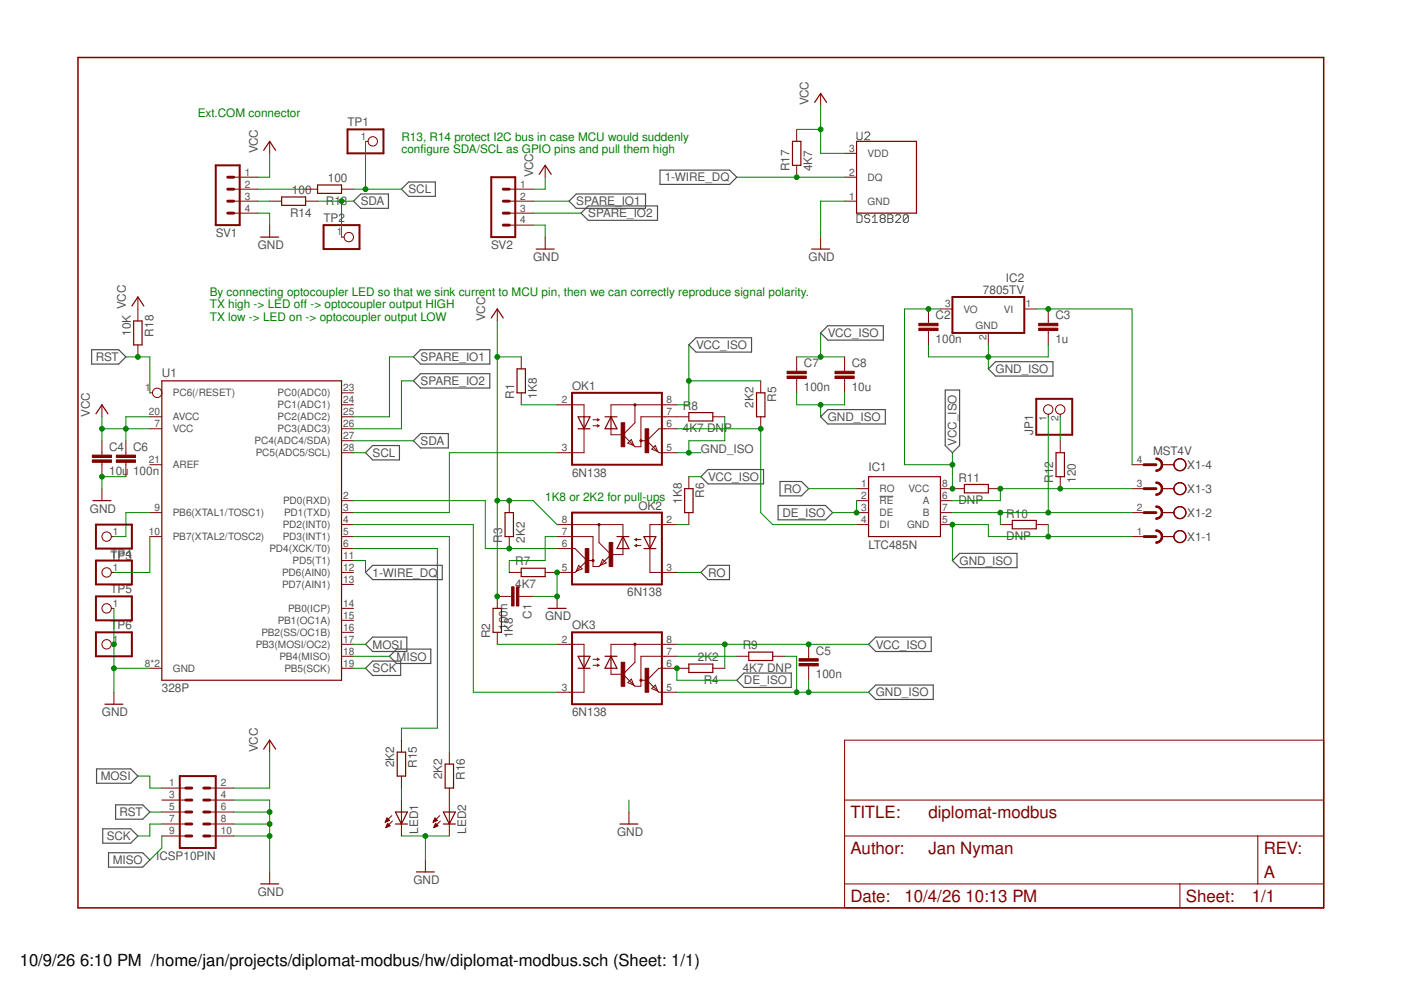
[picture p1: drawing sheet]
<svg xmlns="http://www.w3.org/2000/svg" width="297mm" height="210mm" viewBox="0 0 297 210" stroke-linecap="round" stroke-linejoin="round" font-family="sans-serif">
<g fill="none" stroke="#505050" stroke-width=".21">
<path d="M181.7 28v1.4l.2 .2h.6l.3-.2v-1.4M183.3 28.3l.3-.3h.5l.3 .3v.3l-1.1 1h1.1M181.7 45.5h.8l.3 .3v1.1l-.3 .3h-.8zM184.4 45.8l-.3-.3h-.5l-.3 .3v.3l.3 .2h.5l.3 .3v.3l-.3 .3h-.5l-.3-.3M185 47.2h1M185 46.1l.5-.6v1.7M186.9 46.3l-.3 .3v.3l.3 .3h.5l.3-.3v-.3l-.3-.3M186.9 46.3l-.3-.2v-.3l.3-.3h.5l.3 .3v.3l-.3 .2M186.9 46.3h.5M188.2 45.5h.8l.3 .3v.3l-.3 .2 .3 .3v.3l-.3 .3h-.8zM188.2 46.3h.8M189.9 45.8l.2-.3h.6l.2 .3v.3l-1 1.1h1"/>
<path d="M192.6 45.8v1.1l-.3 .3h-.5l-.3-.3M192.6 45.8l-.3-.3h-.5l-.3 .3v1.1M192.6 45.8l-1.1 1.1M186.5 105.2h2.9"/>
</g>
<g fill="none" stroke="#505050" stroke-width=".25">
<path d="M139.9 36.1h14.8l1.5 1.5-1.5 1.5h-14.8zM75 42.7l1.5-1.6h5.9v3.1h-5.9zM85.1 40.1l1.5-1.5h5.7v3h-5.7zM122.2 41.1h14.7v3.1h-14.7l-1.6-1.5zM124.7 43.7h14.7v3h-14.7l-1.5-1.5zM19.4 74.1h5.8l1.5 1.6-1.5 1.5h-5.8zM87.7 75.7l1.5-1.6h14.6v3.1h-14.6zM146 73.1l1.6-1.5h11.7v3.1h-11.7zM174 70.6l1.5-1.5h11.8v3h-11.8zM209.5 78.2l1.6-1.5h12.1v3h-12.1zM77.5 96l1.5-1.5h5.7v3h-5.7zM87.7 93.5l1.5-1.6h5.9v3.1h-5.9z"/>
<path d="M87.7 80.8l1.5-1.6h14.6v3.1h-14.6zM174 88.4l1.5-1.6h12.2v3.1h-12.2zM200.4 82.7h3.1v11.8l-1.6 1.5-1.5-1.5zM148.6 101.1l1.5-1.6h11.8v3.1h-11.8zM165 107.2h10l1.5 1.5-1.5 1.5h-10zM165.4 102.1h4.5l1.5 1.5-1.5 1.5h-4.5zM201.9 118.9l1.6-1.6h12.1v3.1h-12.1zM77.5 121.4l1.5-1.5h14.8v3h-14.8zM79 135.1h7.3v3h-7.3l-1.5-1.5zM82.6 139.1l1.5-1.5h7.2v3.1h-7.2zM148.6 121.4l1.5-1.5h4.6v3h-4.6zM184.1 136.6l1.6-1.5h11.7v3h-11.7z"/>
<path d="M77.5 141.7l1.5-1.5h5.9v3h-5.9zM156.2 144.2l1.5-1.5h10.1v3.1h-10.1zM184.1 146.8l1.6-1.6h12.2v3.1h-12.2zM20.5 163h7.2l1.5 1.5-1.5 1.6h-7.2zM21.8 175.7h5.9l1.5 1.5-1.5 1.6h-5.9zM24.5 170.6h5.7l1.6 1.6-1.6 1.5h-5.7zM23 180.8h7.2l1.6 1.5-1.6 1.6h-7.2z"/>
</g>
<g fill="none" stroke="#800000" stroke-width=".21">
<path d="M174 19.8v2.6M49.6 37.6h5M57.2 30v2.5M77.5 30h.5M115.6 35.1v2.5M168.9 27.4v2.6M168.9 35.1v2.5M179.1 37.6h2.5M179.1 32.5h2.5M49.6 40.1h5M49.6 42.7h5M49.6 45.2h5"/>
<path d="M57.2 42.7h2.5M57.2 47.7v2.6M64.8 40.1h2.5M64.8 42.7h2.5M72.4 40.1h2.6M72.4 50.3h.6M108 40.1h5.1M108 42.7h5.1M108 45.2h5.1M108 47.7h5.1M115.6 50.3v2.5M174 50.3v2.5"/>
<path d="M179.1 42.7h2.5M29.2 63v5.1M29.2 73.1v2.6M105.4 65.5v2.6M110.5 75.7v2.5M168.9 75.7v3M179.1 75.7v3M196.8 65.5v3.1M196.8 70.1v3M199.4 65.5h2.5M209.5 70.6v2.5M217.2 65.5h2.5"/>
<path d="M222.2 65.5v3.1M222.2 70.1v3M21.6 85.8v2.6M21.6 93.5v3M21.6 98v3.1M26.7 93.5v3M26.7 98v3.1M31.8 88.4h2.5M31.8 90.9h2.5M31.8 98.5h2.5M31.8 83.3h.5M72.4 93.5h2.6"/>
<path d="M72.4 85.8h2.6M72.4 88.4h2.6M72.4 96h2.6M72.4 90.9h2.6M72.4 83.3h2.6M110.5 83.3v2.5M118.1 85.8h5.7v2.6M123.8 90.9v5.1h-5.7M125.7 89h1.3M125.7 90.3h1.3M126.6 88.8l.4 .2M126.6 90l.4 .3"/>
<path d="M127 89l-.4 .3M127 90.3l-.4 .2M129.5 90.9v1.3h2.6M133.9 93.2l.5 1.3-1.3-.5zM134.6 85.8v3.8l-2.5 2.6M135.9 93.5h1.3M137.2 93.5l2.5 2.5h3.8M138.9 94.5l.5 1.2-1.2-.5zM143.5 85.8h-14v2.6M143.5 90.9h-3.8l-2.5 2.6M146 88.4h-10.1v6.3h-1.3l-2.5-2.5M151.1 88.4h2.6"/>
<path d="M161.3 80.8v2.5M161.3 88.4v2.5M168.9 80.2v3.1M179.1 80.2v3.1M222.2 87.8v.6M224.8 87.8v.6M224.8 93.5v2.5M240 98.5h2.5M21.6 103.6v2.6M23.6 113.8h.6M31.8 113.8h2.5M31.8 108.7h2.5"/>
<path d="M72.4 118.9h2.6M72.4 111.2h2.6M72.4 113.8h2.6M72.4 116.3h2.6M72.4 106.2h2.6M72.4 108.7h2.6M108 106.2v2.5M108 113.8v2.5M118.1 113.8h7.6v6.3h1.3l2.5-2.5M118.1 111.2h14v2.6M118.1 116.3h3.8l2.6 2.6M122.7 119.9l.7 .7-1.2 .5z"/>
<path d="M124.5 118.9h1.2M124.5 118.9l-2.3 2.2M127 111.2v3.8l2.5 2.6M127.8 118.6l.7 .8-1.2 .5zM132.1 116.3v1.3h-2.6M134.6 114.4h1.3M134.6 114.4l.4 .3M134.6 115.7h1.3M134.6 115.7l.4 .2M135 114.2l-.4 .2M135 115.4l-.4 .3M137.8 116.3v5.1h5.7"/>
<path d="M143.5 111.2h-5.7v2.6M146 101.1v2.5M146 108.7v2.5M181.6 111.2h2.5M181.6 103.6h2.5M181.6 106.2h2.5M181.6 108.7h2.5M199.4 111.2h2.5M199.4 103.6h5.1M199.4 106.2h2.5M199.4 108.7h2.5M209.5 103.6h2.6"/>
<path d="M212.1 111.2h2.5M219.7 111.2h2.5M224.8 101.1v2.5M240 113.8h2.5M240 103.6h2.5M240 108.7h2.5M23.6 121.4h.6M23.6 136.6h.6M23.6 129h.6M72.4 121.4h2.6M72.4 136.6h2.6M72.4 139.1h2.6"/>
<path d="M72.4 134.1h2.6M72.4 131.5h2.6M72.4 129h2.6M72.4 123.9h2.6M105.4 134.1v2.5M108 121.4h2.5M108.5 126.4h-3.1v2.6M110 126.4h3.1M118.1 136.6h5.7v2.5M118.1 126.4v2.6M122.2 121.1l-.3 .3h-6.3M125.7 139.8h1.3"/>
<path d="M126.6 139.5l.4 .3M127 139.8l-.4 .2M134.6 136.6v3.8l-2.5 2.6M143.5 139.1h-7.6v6.4h-1.3l-2.5-2.5M143.5 136.6h-14v2.5M156.2 139.1h2.5M163.8 139.1h2.6M171.4 136.6v3.1M24.2 146.8v2.5M31.8 141.7h2.5M57.2 156.9v2.6M72.4 141.7h2.6"/>
<path d="M85.1 156.9v2.6M95.3 159.5v2.5M123.8 141.7v5.1h-5.7M125.7 141.1h1.3M126.6 140.8l.4 .3M127 141.1l-.4 .2M129.5 141.7v1.3h2.6M133.9 144l.5 1.2-1.3-.5zM135.9 144.2h1.3M137.2 144.2l2.5 2.6h3.8M138.9 145.2l.5 1.3-1.2-.5zM146 141.7h-6.3l-2.5 2.5"/>
<path d="M151.1 141.7h2.6M171.4 141.2v3M179.1 156.9h101.5v35.6h-101.5zM34.3 177.2h5.1M34.3 169.6h5.1M34.3 167.1h5.1M34.3 172.2h5.1M34.3 174.7h5.1M44.5 177.2h5.1M44.5 169.6h5.1M44.5 167.1h5.1M44.5 172.2h5.1"/>
<path d="M44.5 174.7h5.1M81.7 174.3h.1M81.7 174.2h.3M81.8 174.1h.5M81.8 173.9h.7M81.8 175.4h.2M81.9 173.8h.5M81.9 175.3h.4M81.9 173.7h.4M81.9 175.2h.6M82 173.6h.2M82 175h.6"/>
<path d="M82 173.5h.1M82 174.9h.5M82.1 173.4l.5 .5-.9 .4zM82.1 174.8h.3M82.1 174.7h.2M82.2 174.6l.5 .5-.9 .4zM83.1 172.9l-1.4 1.4M83.2 174.1l-1.4 1.4M85.1 164.5v2.6M85.1 169.6v7.6M91.8 174.3h.1M91.9 174.2h.2"/>
<path d="M91.9 174.1h.5M92 173.9h.7M92 175.4h.1M92.1 173.8h.5M92.1 175.3h.3M92.1 173.7h.4M92.1 175.2h.6M92.1 175h.7M92.2 173.6h.2M92.2 173.5h.1M92.2 174.9h.5M92.2 174.8h.4"/>
<path d="M92.3 174.7h.1M92.4 174.6l.5 .5-.9 .4zM92.7 173.9l-.5-.5-.4 .9M92.7 173.9l-.9 .4M93.2 172.9l-1.4 1.4M93.4 174.1l-1.4 1.4M95.3 167.1v10.1M133.3 172.2v2.5M179.1 177.2h101.5M179.1 169.6h101.5M266.7 177.2v10.2M57.2 184.9v2.5"/>
<path d="M90.2 182.3v2.6M179.1 187.4h101.5M250.2 187.4v5.1"/>
<circle cx="79" cy="30" r=".99"/>
<circle cx="74" cy="50.3" r=".99"/>
<circle cx="33.3" cy="83.3" r=".99"/>
<circle cx="222.2" cy="86.8" r=".99"/>
<circle cx="224.8" cy="86.8" r=".99"/>
<circle cx="22.6" cy="113.8" r=".99"/>
<circle cx="22.6" cy="136.6" r=".99"/>
<circle cx="22.6" cy="121.4" r=".99"/>
<circle cx="22.6" cy="129" r=".99"/>
</g>
<g fill="none" stroke="#800000" stroke-width=".25">
<path d="M55.9 31.9l1.3-1.9 1.2 1.9M67.3 39.2h5.1v1.8h-5.1zM114.3 37l1.3-1.9 1.3 1.9M168 30h1.8v5.1h-1.8zM172.7 21.7l1.3-1.9 1.3 1.9M181.6 30h12.7v15.2h-12.7zM55.3 50.3h3.8M59.7 41.8h5.1v1.7h-5.1zM113.7 52.8h3.8M172.1 52.8h3.8M28 64.9l1.2-1.9 1.3 1.9M28.3 68.1h1.8v5h-1.8z"/>
<path d="M104.2 67.4l1.2-1.9 1.3 1.9M109.6 78.2h1.8v5.1h-1.8zM20.3 87.7l1.3-1.9 1.3 1.9M34.3 80.8h38.1v63.4h-38.1zM122.6 88.4h2.5l-1.3 2.5zM122.6 90.9h2.5M123.8 88.4v2.5M128.3 88.4h2.5M129.5 88.4l1.3 2.5h-2.5zM129.5 88.4v2.5M146 87.5h5.1v1.8h-5.1zM160.4 83.3h1.8v5.1h-1.8z"/>
<path d="M223.9 96h1.8v5.1h-1.8zM246.4 98.5h2.5M19.7 106.2h3.8M107.1 108.7h1.8v5.1h-1.8zM130.8 113.8h2.5M132.1 113.8l1.2 2.5h-2.5zM132.1 113.8v2.5M136.5 113.8h2.6l-1.3 2.5zM136.5 116.3h2.6M137.8 113.8v2.5M145.2 103.6h1.7v5.1h-1.7zM184.1 101.1h15.3v12.7h-15.3z"/>
<path d="M204.5 102.7h5v1.8h-5zM214.6 110.3h5.1v1.8h-5.1zM246.4 113.8h2.5M246.4 108.7h2.5M246.4 103.6h2.5M104.5 129h1.8v5.1h-1.8zM110.5 120.5h5.1v1.8h-5.1zM116.2 129h3.8M122.6 139.1h2.5l-1.3 2.6zM123.8 139.1v2.6M128.3 139.1h2.5M129.5 139.1v2.6"/>
<path d="M129.5 139.1l1.3 2.6h-2.5zM158.7 138.3h5.1v1.7h-5.1zM22.2 149.3h3.9M55.9 158.8l1.3-1.9 1.2 1.9M84.2 159.5h1.8v5h-1.8zM122.6 141.7h2.5M146 140.8h5.1v1.8h-5.1zM83.8 174.7h2.6M83.8 172.2h2.6l-1.3 2.5zM94 174.7h2.5M94 172.2h2.5l-1.2 2.5zM94.4 162h1.8v5.1h-1.8z"/>
<path d="M131.4 174.7h3.9M55.3 187.4h3.8M88.3 184.9h3.8"/>
<circle cx="250.2" cy="98.5" r="1.27"/>
<circle cx="250.2" cy="113.8" r="1.27"/>
<circle cx="250.2" cy="108.7" r="1.27"/>
<circle cx="250.2" cy="103.6" r="1.27"/>
</g>
<g fill="none" stroke="#800000" stroke-width=".42">
<path d="M45.7 35.1h5.1v12.6h-5.1zM73.7 27.4h7.6v5.1h-7.6zM104.2 37.6h5v12.7h-5zM68.6 47.7h7.6v5.1h-7.6zM201.9 63h15.3v7.6h-15.3zM121.3 83.3h19v15.2h-19zM219.7 84.6h7.6v7.6h-7.6zM20.3 118.9h7.7v5h-7.7zM20.3 111.2h7.7v5.1h-7.7zM121.3 108.7h19v15.2h-19zM20.3 134.1h7.7v5h-7.7zM20.3 126.4h7.7v5.1h-7.7z"/>
<path d="M121.3 134.1h19v15.2h-19zM38.1 164.5h7.6v15.3h-7.6z"/>
<circle cx="134.6" cy="85.8" r=".13"/>
<circle cx="135.9" cy="93.5" r=".13"/>
<circle cx="125.7" cy="118.9" r=".13"/>
<circle cx="127" cy="111.2" r=".13"/>
<circle cx="134.6" cy="136.6" r=".13"/>
<circle cx="135.9" cy="144.2" r=".13"/>
</g>
<g fill="#800000" stroke="#800000" stroke-width=".21">
<path d="M131.7 89.6h.8v5.1h-.8z"/>
<path d="M136.8 90.9h.7v5.1h-.7z"/>
<path d="M129.2 115h.7v5.1h-.7z"/>
<path d="M124.1 116.3h.7v5.1h-.7z"/>
<path d="M131.7 140.4h.8v5.1h-.8z"/>
<path d="M136.8 141.7h.7v5.1h-.7z"/>
<path d="M108.5 124.4h.5v4.1h-.5z"/>
<path d="M109.5 124.4h.5v4.1h-.5z"/>
<path d="M194.8 69.6h4.1v.5h-4.1z"/>
<path d="M194.8 68.6h4.1v.5h-4.1z"/>
<path d="M220.2 69.6h4.1v.5h-4.1z"/>
<path d="M220.2 68.6h4.1v.5h-4.1z"/>
<path d="M19.6 97.5h4v.5h-4z"/>
<path d="M19.6 96.5h4v.5h-4z"/>
<path d="M169.4 140.7h4.1v.5h-4.1z"/>
<path d="M169.4 139.7h4.1v.5h-4.1z"/>
<path d="M24.7 97.5h4v.5h-4z"/>
<path d="M24.7 96.5h4v.5h-4z"/>
<path d="M166.9 79.7h4v.5h-4z"/>
<path d="M166.9 78.7h4v.5h-4z"/>
<path d="M177 79.7h4.1v.5h-4.1z"/>
<path d="M177 78.7h4.1v.5h-4.1z"/>
</g>
<path d="M16.5 12.2h264.1v180.3h-264.1z" fill="none" stroke="#800000" stroke-width=".32"/>
<g fill="#800000" stroke="#800000" stroke-width=".21">
<path d="M245.1 112.4a1.37 1.37 0 0 1 1.4 1.4h-.3l-.1-.5-.3-.4-.7-.3z" fill-rule="evenodd"/>
<path d="M245.1 114.9l.7-.2 .3-.4 .1-.5h.3a1.37 1.37 0 0 1-1.4 1.4z" fill-rule="evenodd"/>
<path d="M245.1 112.4a1.4 1.4 0 0 1 1.4 1.4 1.4 1.4 0 0 1-1.4 1.4v-.3a1.14 1.14 0 0 0 1.1-1.1 1.14 1.14 0 0 0-1.1-1.2z" fill-rule="evenodd"/>
<path d="M245.1 107.3a1.37 1.37 0 0 1 1.4 1.4h-.3l-.1-.5-.3-.4-.7-.3z" fill-rule="evenodd"/>
<path d="M245.1 109.8l.7-.2 .3-.4 .1-.5h.3a1.37 1.37 0 0 1-1.4 1.4z" fill-rule="evenodd"/>
<path d="M245.1 107.3a1.4 1.4 0 0 1 1.4 1.4 1.4 1.4 0 0 1-1.4 1.4v-.3a1.14 1.14 0 0 0 1.1-1.1 1.14 1.14 0 0 0-1.1-1.2z" fill-rule="evenodd"/>
<path d="M245.1 102.2a1.37 1.37 0 0 1 1.4 1.4h-.3l-.1-.5-.3-.4-.7-.2z" fill-rule="evenodd"/>
<path d="M245.1 104.8l.7-.3 .3-.4 .1-.5h.3a1.37 1.37 0 0 1-1.4 1.4z" fill-rule="evenodd"/>
<path d="M245.1 102.2a1.4 1.4 0 0 1 1.4 1.4 1.4 1.4 0 0 1-1.4 1.4v-.2a1.14 1.14 0 0 0 1.1-1.2 1.14 1.14 0 0 0-1.1-1.1z" fill-rule="evenodd"/>
<path d="M245.1 97.1a1.37 1.37 0 0 1 1.4 1.4h-.3l-.1-.5-.3-.4-.7-.2z" fill-rule="evenodd"/>
<path d="M245.1 99.7l.7-.3 .3-.4 .1-.5h.3a1.37 1.37 0 0 1-1.4 1.4z" fill-rule="evenodd"/>
<path d="M245.1 97.1a1.4 1.4 0 0 1 1.4 1.4 1.4 1.4 0 0 1-1.4 1.4v-.2a1.14 1.14 0 0 0 1.1-1.2 1.14 1.14 0 0 0-1.1-1.1z" fill-rule="evenodd"/>
</g>
<g fill="none" stroke="#800000" stroke-width=".61">
<path d="M48.3 37.6h1.3M48.3 42.7h1.3M48.3 40.1h1.3M48.3 45.2h1.3M106.7 42.7h1.3M106.7 40.1h1.3M106.7 45.2h1.3M106.7 47.7h1.3M242.5 98.5h2.6M242.5 113.8h2.6M242.5 108.7h2.6M242.5 103.6h2.6"/>
<path d="M39.4 172.2h1.3M39.4 169.6h1.3M39.4 167.1h1.3M39.4 177.2h1.3M39.4 174.7h1.3M43.2 172.2h1.3M43.2 169.6h1.3M43.2 167.1h1.3M43.2 177.2h1.3M43.2 174.7h1.3"/>
</g>
<g fill="none" stroke="#008000" stroke-width=".21">
<path d="M57.2 32.5v5.1h-2.6M77.5 30v10.1M115.6 37.6v2.5h-2.5M156.2 37.6h22.9M168.9 27.4h5.1M174 22.4v10.1h5.1M54.6 45.2h2.6v2.5M54.6 40.1h10.2M54.6 42.7h2.6M67.3 42.7h7.7M72.4 42.7v7.6M75 40.1h10.1"/>
<path d="M113.1 47.7h2.5v2.6M113.1 45.2h10.1M113.1 42.7h7.5M179.1 42.7h-5.1v7.6M26.7 75.7h5.1v7.6M87.7 75.7h-5.1v12.7h-7.6M105.4 68.1v58.3M105.4 75.7h5.1M146 73.1v12.7h-2.5M168.9 75.7h10.2M174 70.6v5.1M196.8 73.1v2.6h25.4v-2.6"/>
<path d="M199.4 65.5h-7.6v33h10.1M209.5 73.1v5.1M219.7 65.5h20.3v33M21.6 88.4v5.1M21.6 90.9h10.2M31.8 88.4h-5.1v5.1M75 96h2.5M75 93.5h12.7M87.7 80.8h-2.6v10.1h-10.1M110.5 85.8h7.6M118.1 96h-22.8v12.7h-20.3M143.5 96h5.1"/>
<path d="M143.5 90.9h17.8v17.8l2.5 2.5h17.8M146 80.8h15.3M153.7 88.4v5.1h-7.7v2.5M168.9 83.3v2.5h10.2v-2.5M174 85.8v2.6M201.9 96v7.6M222.2 88.4v20.3M224.8 88.4v5.1M26.7 101.1h-5.1v2.5M31.8 108.7h-5.1v5.1h-2.5M31.8 113.8v7.6h-7.6M75 113.8h20.3v45.7"/>
<path d="M75 106.2h27.9v10.1h15.2M75 116.3h17.7v38.1h-7.6v2.5M75 111.2h25.4v35.6h17.7M75 118.9h2.5v2.5M105.4 106.2h7.7l5 5M118.1 113.8h-2.5v5.1h-7.6v2.5M143.5 111.2h2.5M146 101.1h2.6M171.4 103.6h10.2M181.6 106.2v2.5h-5.1M201.9 108.7h38.1M212.1 108.7v2.5"/>
<path d="M222.2 111.2v2.6M240 103.6h-27.9v2.6h-10.2M240 113.8h-30.5v-2.6h-7.6v7.7M24.2 129v17.8M75 136.6h2.5M75 139.1h7.6M105.4 136.6h12.7M118.1 121.4v5h-5M143.5 136.6h40.6M143.5 139.1h12.7M143.5 121.4h5.1M153.7 136.6v5.1"/>
<path d="M166.4 139.1h2.5v7.7M24.2 141.7h7.6M57.2 159.5v7.6h-7.6M75 141.7h2.5M143.5 146.8h40.6M143.5 141.7v2.5h12.7M171.4 144.2v2.6M29.2 164.5h2.6v2.6h2.5M31.8 172.2h2.5M34.3 174.7h-2.5v2.5h-2.6M34.3 177.2v2.6l-2.5 2.5M49.6 169.6h7.6v15.3"/>
<path d="M49.6 172.2h7.6M49.6 174.7h7.6M49.6 177.2h7.6M85.1 177.2h10.2M85.1 167.1v2.5M90.2 177.2v5.1M133.3 169.6v2.6"/>
</g>
<g fill="#008000" stroke="#008000" stroke-width=".21">
<circle cx="105.4" cy="75.7" r=".51"/>
<circle cx="105.4" cy="106.2" r=".51"/>
<circle cx="108" cy="106.2" r=".51"/>
<circle cx="105.4" cy="126.4" r=".51"/>
<circle cx="21.6" cy="90.9" r=".51"/>
<circle cx="26.7" cy="90.9" r=".51"/>
<circle cx="174" cy="27.4" r=".51"/>
<circle cx="21.6" cy="101.1" r=".51"/>
<circle cx="118.1" cy="126.4" r=".51"/>
<circle cx="118.1" cy="121.4" r=".51"/>
<circle cx="57.2" cy="172.2" r=".51"/>
<circle cx="57.2" cy="174.7" r=".51"/>
<circle cx="57.2" cy="177.2" r=".51"/>
<circle cx="90.2" cy="177.2" r=".51"/>
<circle cx="24.2" cy="136.6" r=".51"/>
<circle cx="24.2" cy="141.7" r=".51"/>
<circle cx="108" cy="116.3" r=".51"/>
<circle cx="168.9" cy="146.8" r=".51"/>
<circle cx="171.4" cy="146.8" r=".51"/>
<circle cx="146" cy="96" r=".51"/>
<circle cx="201.9" cy="111.2" r=".51"/>
<circle cx="222.2" cy="113.8" r=".51"/>
<circle cx="209.5" cy="75.7" r=".51"/>
<circle cx="174" cy="85.8" r=".51"/>
<circle cx="146" cy="80.8" r=".51"/>
<circle cx="153.7" cy="136.6" r=".51"/>
<circle cx="171.4" cy="136.6" r=".51"/>
<circle cx="201.9" cy="98.5" r=".51"/>
<circle cx="201.9" cy="103.6" r=".51"/>
<circle cx="196.8" cy="65.5" r=".51"/>
<circle cx="174" cy="75.7" r=".51"/>
<circle cx="143.5" cy="141.7" r=".51"/>
<circle cx="181.6" cy="108.7" r=".51"/>
<circle cx="161.3" cy="90.9" r=".51"/>
<circle cx="212.1" cy="108.7" r=".51"/>
<circle cx="222.2" cy="108.7" r=".51"/>
<circle cx="212.1" cy="103.6" r=".51"/>
<circle cx="224.8" cy="103.6" r=".51"/>
<circle cx="222.2" cy="65.5" r=".51"/>
<circle cx="77.5" cy="40.1" r=".51"/>
<circle cx="72.4" cy="42.7" r=".51"/>
<circle cx="29.2" cy="75.7" r=".51"/>
<circle cx="168.9" cy="37.6" r=".51"/>
</g>
<g font-size="3.6" fill="#800000">
<text x="180.3" y="173.4">TITLE:</text>
<text x="196.8" y="173.4">diplomat-modbus</text>
<text x="180.3" y="181.1">Author:</text>
<text x="196.8" y="181.1">Jan Nyman</text>
<text x="268" y="181.1">REV:</text>
<text x="180.3" y="191.2">Date:</text>
<text x="191.8" y="191.2">10/4/26</text>
<text x="204.7" y="191.2">10:13 PM</text>
<text x="251.4" y="191.2">Sheet:</text>
<text x="265.4" y="191.2">1/1</text>
<text x="268" y="186.1">A</text>
</g>
<g font-size="3.5">
<text x="4.2" y="204.7">10/9/26</text>
<text x="17" y="204.7">6:10 PM /home/jan/projects/diplomat-modbus/hw/diplomat-modbus.sch (Sheet: 1/1)</text>
</g>
<g font-size="2.5" fill="#505050">
<text x="171.5" y="22.3" transform="rotate(-90 171.5 22.3)">VCC</text>
<text x="73.7" y="26.8">TP1</text>
<text x="54.6" y="32.5" transform="rotate(-90 54.6 32.5)">VCC</text>
<text x="61.9" y="41.1">100</text>
<text x="69.5" y="38.6">100</text>
<text x="86.6" y="41">SCL</text>
<text x="113" y="37.6" transform="rotate(-90 113 37.6)">VCC</text>
<text x="140.9" y="38.5">1-WIRE_DQ</text>
<text x="167.4" y="36.3" transform="rotate(-90 167.4 36.3)">R17</text>
<text x="172.2" y="36.3" transform="rotate(-90 172.2 36.3)">4K7</text>
<text x="61.5" y="45.9">R14</text>
<text x="68.6" y="47.1">TP2</text>
<text x="69.1" y="43.4">R13</text>
<text x="76.5" y="43.5">SDA</text>
<text x="122.2" y="43.5">SPARE_IO1</text>
<text x="124.7" y="46.1">SPARE_IO2</text>
<text x="45.7" y="50.3">SV1</text>
<text x="54.6" y="52.8">GND</text>
<text x="104.2" y="52.8">SV2</text>
<text x="113" y="55.4">GND</text>
<text x="171.5" y="55.4">GND</text>
<text x="213.3" y="59.8">IC2</text>
<text x="26.7" y="65.5" transform="rotate(-90 26.7 65.5)">VCC</text>
<text x="208.4" y="62.3">7805TV</text>
<text x="27.7" y="71.2" transform="rotate(-90 27.7 71.2)">10K</text>
<text x="32.5" y="71.4" transform="rotate(-90 32.5 71.4)">R18</text>
<text x="102.9" y="68.1" transform="rotate(-90 102.9 68.1)">VCC</text>
<text x="175.5" y="71.5">VCC_ISO</text>
<text x="198.4" y="67.7">C2</text>
<text x="223.8" y="67.7">C3</text>
<text x="20.3" y="76.6">RST</text>
<text x="89.2" y="76.6">SPARE_IO1</text>
<text x="147.6" y="74">VCC_ISO</text>
<text x="170.4" y="77.8">C7</text>
<text x="180.6" y="77.8">C8</text>
<text x="198.4" y="72.8">100n</text>
<text x="223.8" y="72.8">1u</text>
<text x="34.3" y="80">U1</text>
<text x="89.2" y="81.6">SPARE_IO2</text>
<text x="121.3" y="82.7">OK1</text>
<text x="170.4" y="82.9">100n</text>
<text x="180.6" y="82.9">10u</text>
<text x="211.1" y="79.1">GND_ISO</text>
<text x="19.1" y="88.4" transform="rotate(-90 19.1 88.4)">VCC</text>
<text x="109" y="84.6" transform="rotate(-90 109 84.6)">R1</text>
<text x="113.8" y="84.6" transform="rotate(-90 113.8 84.6)">1K8</text>
<text x="144.8" y="86.9">R8</text>
<text x="159.8" y="86.5" transform="rotate(-90 159.8 86.5)">2K2</text>
<text x="164.6" y="85.2" transform="rotate(-90 164.6 85.2)">R5</text>
<text x="175.5" y="89.3">GND_ISO</text>
<text x="23.1" y="95.6">C4</text>
<text x="28.2" y="95.6">C6</text>
<text x="89.2" y="94.3">SDA</text>
<text x="144.8" y="91.7">4K7 DNP</text>
<text x="148.6" y="96">GND_ISO</text>
<text x="202.8" y="94.5" transform="rotate(-90 202.8 94.5)">VCC_ISO</text>
<text x="219.1" y="92.2" transform="rotate(-90 219.1 92.2)">JP1</text>
<text x="23.1" y="100.7">10u</text>
<text x="28.2" y="100.7">100n</text>
<text x="79" y="96.9">SCL</text>
<text x="121.3" y="101.1">6N138</text>
<text x="150.1" y="102">VCC_ISO</text>
<text x="184.1" y="99.8">IC1</text>
<text x="244.5" y="96.5">MST4V</text>
<text x="251.7" y="99.4">X1-4</text>
<text x="144.5" y="106.8" transform="rotate(-90 144.5 106.8)">1K8</text>
<text x="149.3" y="105.5" transform="rotate(-90 149.3 105.5)">R6</text>
<text x="166.2" y="104.5">RO</text>
<text x="203.2" y="106.9">DNP</text>
<text x="203.2" y="102.1">R11</text>
<text x="223.3" y="102.3" transform="rotate(-90 223.3 102.3)">R12</text>
<text x="228.1" y="102.3" transform="rotate(-90 228.1 102.3)">120</text>
<text x="251.7" y="104.5">X1-3</text>
<text x="19.1" y="108.7">GND</text>
<text x="135.3" y="108">OK2</text>
<text x="165.9" y="109.6">DE_ISO</text>
<text x="213.4" y="109.7">R10</text>
<text x="251.7" y="109.6">X1-2</text>
<text x="23.4" y="118.7">TP3</text>
<text x="26.6" y="118.2">4</text>
<text x="106.5" y="115" transform="rotate(-90 106.5 115)">R3</text>
<text x="109.2" y="119.9">R7</text>
<text x="111.3" y="115" transform="rotate(-90 111.3 115)">2K2</text>
<text x="184.1" y="116.3">LTC485N</text>
<text x="203.4" y="119.7">GND_ISO</text>
<text x="213.4" y="114.5">DNP</text>
<text x="251.7" y="114.7">X1-1</text>
<text x="23.4" y="125.8">TP5</text>
<text x="79" y="122.3">1-WIRE_DQ</text>
<text x="109.2" y="124.7">4</text>
<text x="110.6" y="124.7">K7</text>
<text x="150.1" y="122.3">RO</text>
<text x="112.7" y="131.2" transform="rotate(-90 112.7 131.2)">C1</text>
<text x="115.6" y="131.5">GND</text>
<text x="133" y="126.5">6N138</text>
<text x="23.4" y="133.4">TP6</text>
<text x="79" y="137.5">MOSI</text>
<text x="103.9" y="135.3" transform="rotate(-90 103.9 135.3)">R2</text>
<text x="107.6" y="133.5" transform="rotate(-90 107.6 133.5)">100n</text>
<text x="108.7" y="135.3" transform="rotate(-90 108.7 135.3)">1K8</text>
<text x="121.3" y="133.4">OK3</text>
<text x="157.5" y="137.7">R9</text>
<text x="185.7" y="137.5">VCC_ISO</text>
<text x="79" y="142.6">SCK</text>
<text x="84.1" y="140">MISO</text>
<text x="148" y="140.2">2K2</text>
<text x="157.5" y="142.5">4K7 DNP</text>
<text x="173" y="143.9">100n</text>
<text x="173" y="138.8">C5</text>
<text x="34.3" y="146.8">328P</text>
<text x="149.2" y="145">R4</text>
<text x="157.7" y="145.1">DE_ISO</text>
<text x="185.7" y="147.7">GND_ISO</text>
<text x="21.6" y="151.9">GND</text>
<text x="121.3" y="151.9">6N138</text>
<text x="54.6" y="159.5" transform="rotate(-90 54.6 159.5)">VCC</text>
<text x="21.4" y="165.4">MOSI</text>
<text x="83.6" y="162.6" transform="rotate(-90 83.6 162.6)">2K2</text>
<text x="88.4" y="162.8" transform="rotate(-90 88.4 162.8)">R15</text>
<text x="93.7" y="165.2" transform="rotate(-90 93.7 165.2)">2K2</text>
<text x="98.5" y="165.3" transform="rotate(-90 98.5 165.3)">R16</text>
<text x="25.4" y="173.1">RST</text>
<text x="22.6" y="178.1">SCK</text>
<text x="88.7" y="176.7" transform="rotate(-90 88.7 176.7)">LED1</text>
<text x="98.8" y="176.7" transform="rotate(-90 98.8 176.7)">LED2</text>
<text x="130.8" y="177.2">GND</text>
<text x="23.9" y="183.2">MISO</text>
<text x="33.1" y="182.3">ICSP10PIN</text>
<text x="54.6" y="189.9">GND</text>
<text x="87.6" y="187.4">GND</text>
</g>
<g font-size="2.5" fill="#008000">
<text x="41.9" y="24.9">Ext.COM connector</text>
<text x="85.1" y="29.8">R13, R14 protect I2C bus in case MCU would suddenly</text>
<text x="85.1" y="32.5">configure SDA/SCL as GPIO pins and pull them high</text>
<text x="44.5" y="62.7">By connecting optocoupler LED so that we sink current to MCU pin, then we can correctly reproduce signal polarity.</text>
<text x="44.5" y="65.4">TX high -&gt; LED off -&gt; optocoupler output HIGH</text>
<text x="44.5" y="68.1">TX low -&gt; LED on -&gt; optocoupler output LOW</text>
<text x="115.6" y="106.1">1K8 or 2K2 for pull-ups</text>
</g>
<g font-size="2.1" fill="#505050">
<text x="76.5" y="29.6">1</text>
<text x="180.1" y="32.1">3</text>
<text x="183.9" y="33.3">VDD</text>
<text x="51.9" y="37.2">1</text>
<text x="51.9" y="39.8">2</text>
<text x="110.3" y="39.8">1</text>
<text x="180.1" y="37.2">2</text>
<text x="183.9" y="38.3">DQ</text>
<text x="51.9" y="42.3">3</text>
<text x="51.9" y="44.8">4</text>
<text x="110.3" y="42.3">2</text>
<text x="110.3" y="44.8">3</text>
<text x="110.3" y="47.4">4</text>
<text x="180.1" y="42.3">1</text>
<text x="183.9" y="43.4">GND</text>
<text x="71.4" y="49.9">1</text>
<text x="200.4" y="65.2">3</text>
<text x="217.5" y="65.2">1</text>
<text x="204.3" y="66.3">VO</text>
<text x="206.8" y="69.8">GND</text>
<text x="212.9" y="66.3">VI</text>
<text x="209.2" y="72.1" transform="rotate(-90 209.2 72.1)">2</text>
<text x="30.8" y="82.9">1</text>
<text x="72.8" y="82.9">23</text>
<text x="31.6" y="88">20</text>
<text x="36.7" y="89.1">AVCC</text>
<text x="36.7" y="84.1">PC6(/RESET)</text>
<text x="58.9" y="89.1">PC2(ADC2)</text>
<text x="58.9" y="86.6">PC1(ADC1)</text>
<text x="58.9" y="84.1">PC0(ADC0)</text>
<text x="72.8" y="88">25</text>
<text x="72.8" y="85.5">24</text>
<text x="119.1" y="85.5">2</text>
<text x="141.3" y="88">7</text>
<text x="141.3" y="85.5">8</text>
<text x="221.9" y="89.4" transform="rotate(-90 221.9 89.4)">1</text>
<text x="224.4" y="89.4" transform="rotate(-90 224.4 89.4)">2</text>
<text x="32.8" y="90.6">7</text>
<text x="36.7" y="91.7">VCC</text>
<text x="54" y="94.2">PC4(ADC4/SDA)</text>
<text x="58.9" y="91.7">PC3(ADC3)</text>
<text x="72.8" y="95.6">28</text>
<text x="72.8" y="93.1">27</text>
<text x="72.8" y="90.6">26</text>
<text x="119.1" y="95.6">3</text>
<text x="141.3" y="95.6">5</text>
<text x="141.3" y="90.6">6</text>
<text x="31.6" y="98.2">21</text>
<text x="36.7" y="99.3">AREF</text>
<text x="54.2" y="96.7">PC5(ADC5/SCL)</text>
<text x="241" y="98.2">4</text>
<text x="60" y="106.9">PD0(RXD)</text>
<text x="72.8" y="105.8">2</text>
<text x="182.6" y="103.2">1</text>
<text x="182.6" y="105.8">2</text>
<text x="186.5" y="104.4">RO</text>
<text x="186.5" y="106.9">RE</text>
<text x="192.6" y="104.4">VCC</text>
<text x="195.6" y="106.9">A</text>
<text x="199.7" y="103.2">8</text>
<text x="199.7" y="105.8">6</text>
<text x="241" y="103.2">3</text>
<text x="24" y="113.4">1</text>
<text x="31.6" y="113.4">10</text>
<text x="32.8" y="108.3">9</text>
<text x="36.7" y="109.4">PB6(XTAL1/TOSC1)</text>
<text x="60" y="112">PD2(INT0)</text>
<text x="60.3" y="109.4">PD1(TXD)</text>
<text x="72.8" y="113.4">5</text>
<text x="72.8" y="110.9">4</text>
<text x="72.8" y="108.3">3</text>
<text x="119.1" y="113.4">7</text>
<text x="119.1" y="110.9">8</text>
<text x="141.3" y="110.9">2</text>
<text x="182.6" y="108.3">3</text>
<text x="182.6" y="110.9">4</text>
<text x="186.5" y="109.4">DE</text>
<text x="186.5" y="112">DI</text>
<text x="192.3" y="112">GND</text>
<text x="195.6" y="109.4">B</text>
<text x="199.7" y="110.9">5</text>
<text x="199.7" y="108.3">7</text>
<text x="241" y="113.4">1</text>
<text x="241" y="108.3">2</text>
<text x="36.7" y="114.5">PB7(XTAL2/TOSC2)</text>
<text x="57.1" y="117.1">PD4(XCK/T0)</text>
<text x="60" y="114.5">PD3(INT1)</text>
<text x="62" y="119.6">PD5(T1)</text>
<text x="72.8" y="118.5">11</text>
<text x="72.8" y="115.9">6</text>
<text x="119.1" y="115.9">6</text>
<text x="24" y="121">1</text>
<text x="59.8" y="124.7">PD7(AIN1)</text>
<text x="59.8" y="122.1">PD6(AIN0)</text>
<text x="72.8" y="123.6">13</text>
<text x="72.8" y="121">12</text>
<text x="119.1" y="121">5</text>
<text x="141.3" y="121">3</text>
<text x="24" y="128.6">1</text>
<text x="61.1" y="129.8">PB0(ICP)</text>
<text x="72.8" y="131.2">15</text>
<text x="72.8" y="128.6">14</text>
<text x="24" y="136.3">1</text>
<text x="54.2" y="137.4">PB3(MOSI/OC2)</text>
<text x="55.4" y="134.8">PB2(SS/OC1B)</text>
<text x="58.9" y="132.3">PB1(OC1A)</text>
<text x="72.8" y="136.3">17</text>
<text x="72.8" y="133.7">16</text>
<text x="119.1" y="136.3">2</text>
<text x="141.3" y="136.3">8</text>
<text x="30.7" y="141.3">8*2</text>
<text x="36.7" y="142.5">GND</text>
<text x="59.2" y="139.9">PB4(MISO)</text>
<text x="60.3" y="142.5">PB5(SCK)</text>
<text x="72.8" y="141.3">19</text>
<text x="72.8" y="138.8">18</text>
<text x="141.3" y="138.8">7</text>
<text x="141.3" y="141.3">6</text>
<text x="119.1" y="146.4">3</text>
<text x="141.3" y="146.4">5</text>
<text x="35.9" y="166.7">1</text>
<text x="46.8" y="166.7">2</text>
<text x="35.9" y="169.3">3</text>
<text x="35.9" y="171.8">5</text>
<text x="46.8" y="169.3">4</text>
<text x="46.8" y="171.8">6</text>
<text x="35.9" y="174.4">7</text>
<text x="35.9" y="176.9">9</text>
<text x="46.8" y="174.4">8</text>
<text x="46.8" y="176.9">10</text>
</g>
</svg>
